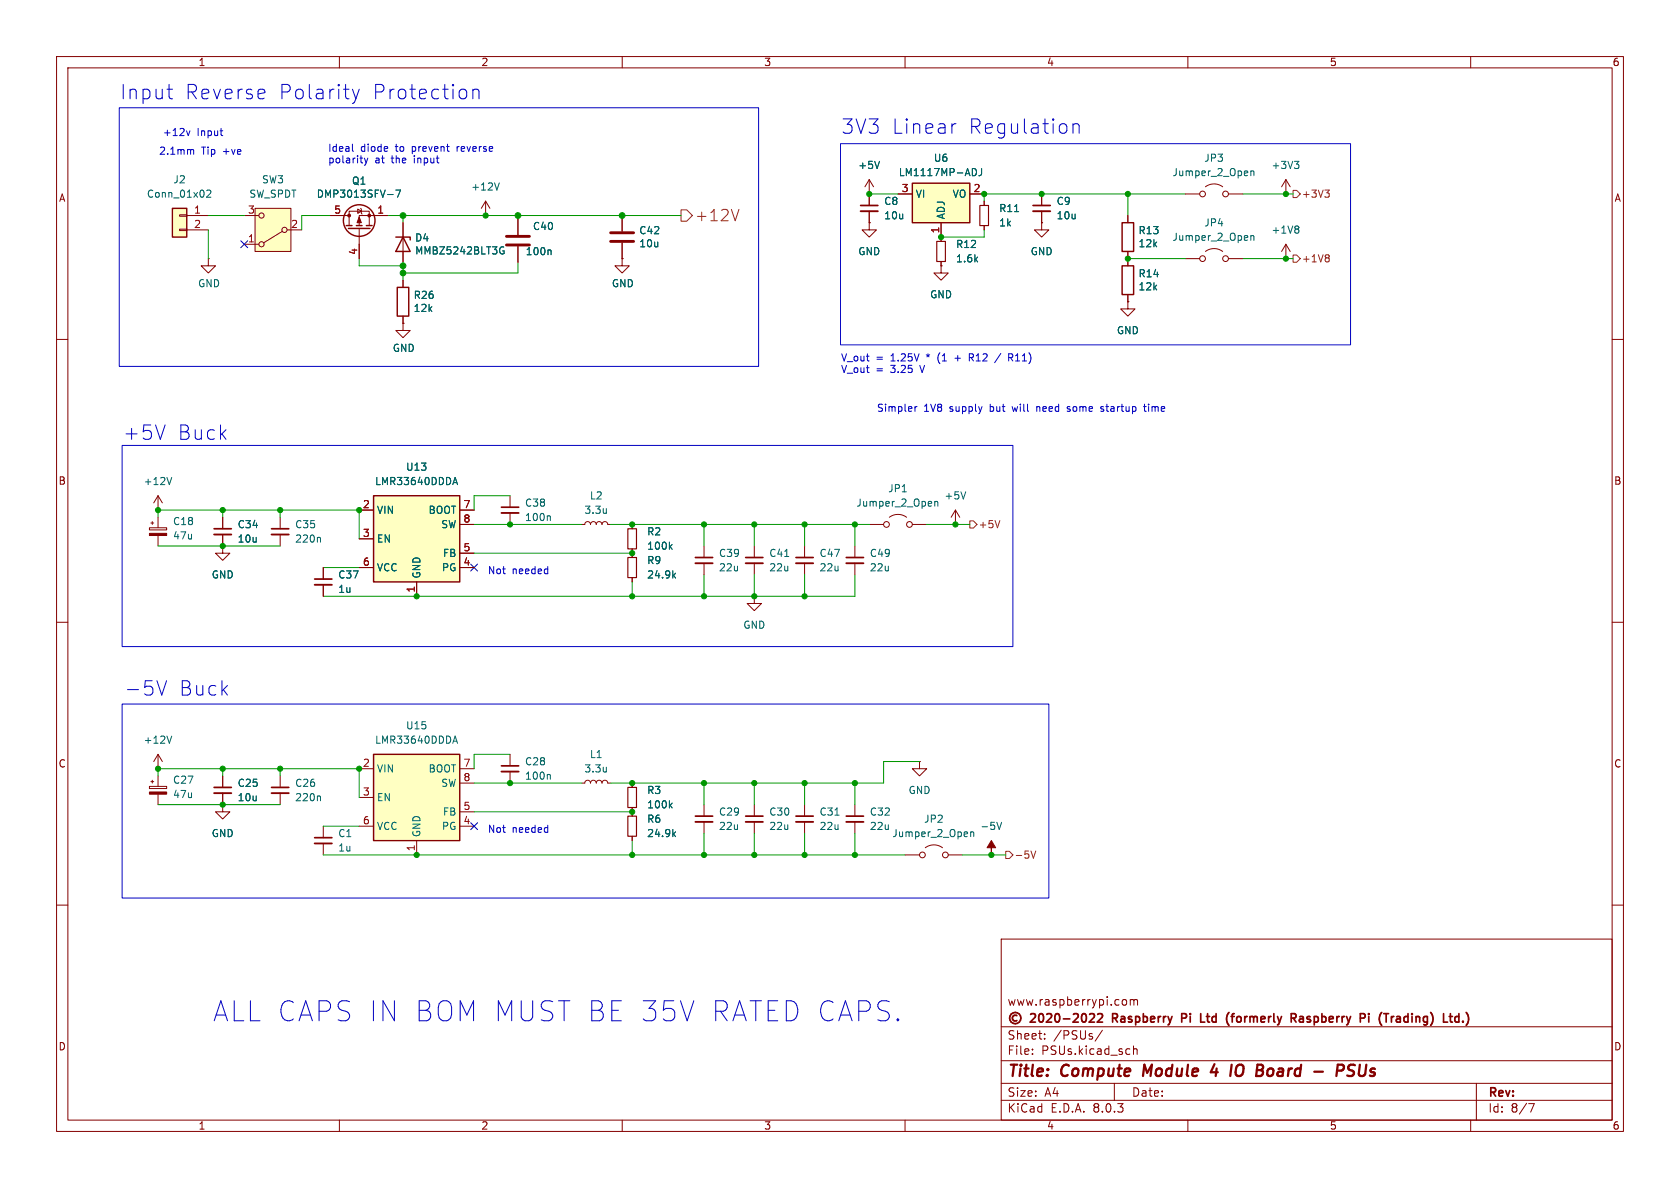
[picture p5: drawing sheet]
<svg xmlns="http://www.w3.org/2000/svg" width="297mm" height="210mm" viewBox="0 0 297 210" stroke-linecap="round" stroke-linejoin="round" font-family="sans-serif">
<g fill="none" stroke="#840000" stroke-width=".18">
<path d="M10 10h277v190h-277zM12 12h273v186h-273zM60 10v2M110 10v2M160 10v2M210 10v2M260 10v2M58.4 38.1h3.3M61.7 39.9v-2.6h3.6v2.6M63.2 37l.7 .3-.7 .4zM63.8 36.8l.1 .2v.7l.1 .1M68.6 38.1h-5.1v1.8"/>
<path d="M71.2 39.4v7.6M199.4 38.1v1.3M209.5 34.3h2.6M213.1 33a2.54 2.54 0 0 1 3.1 0M217.2 34.3h2.5M227.3 34.3h.1M227.3 31.8l-.7 1.2M227.3 31.8v2.5M227.3 31.8l.8 1.2M10 60h2M63.5 40.4v5.3M71.2 57.2v1.2h1.3l-1.3 1.3-1.2-1.3h1.2"/>
<path d="M71.2 57.2h.1M166.4 41.9v.8M166.4 46.2v.8M199.4 53.3v1.3h1.3l-1.3 1.3-1.3-1.3h1.3M199.4 53.3h.1M199.4 44.5v2.5M199.4 52.1v1.2M285 60h2M133.3 96.5v2.1M133.3 99.6v2M142.2 96.5v2.1M142.2 99.6v2"/>
<path d="M151.1 96.5v2.1M151.1 99.6v2M153.7 92.7h2.5M157.2 91.4a2.54 2.54 0 0 1 3.1 0M161.3 92.7h2.5M168.9 92.7h.1M168.9 90.2l-.8 1.2M168.9 90.2v2.5M168.9 90.2l.8 1.2M10 110h2M133.3 105.4v1.3h1.3l-1.3 1.3-1.2-1.3h1.2M133.3 105.4h.1"/>
<path d="M285 110h2M90.2 133.4v2M90.2 136.4v2M102.9 138.4h.5l.1-.3 .4-.2 .3 .2 .2 .3 .1-.3 .4-.2 .4 .2 .1 .3 .2-.3 .3-.2 .4 .2 .1 .3 .2-.3 .3-.2 .4 .2 .1 .3h.5M162.6 134.6v1.3h1.2l-1.2 1.3-1.3-1.3h1.3M162.6 134.6h.1M10 160h2M133.3 142.2v2.1M133.3 145.3v2M142.2 142.2v2.1M142.2 145.3v2M151.1 142.2v2.1"/>
<path d="M151.1 145.3v2M160 151.1h2.6M163.6 149.9a2.54 2.54 0 0 1 3 0M167.6 151.1h2.6M175.3 151.1h.1M285 160h2M177 166h108v32h-108zM198.7 176.7l.3 .1 .2 .2-.1 .6-.4 .1M199.8 176.8l.4-.1 .3 .2M199.8 176.7v1M200.5 176.9l.2-.2 .3 .1 .1 .9M200.5 176.9v.8"/>
<path d="M60 198v2M110 198v2M160 198v2M177 194.5h108M177 191.5h108M177 187.5h108M177 181.5h108M182.5 186.3v.1M182.5 185.5v.1M184.7 183.6v.1M184.7 182.8v.1M194.9 182.1l-1.3 2"/>
<path d="M197 191.5v3M200.4 184.9v1.5M200.4 185.5l.2-.1 .4 .1v.9M210 198v2M260 198v2M261 191.5v6.5M270.2 195.1h1l-.6 1.5"/>
<circle cx="212.6" cy="34.3" r=".51"/>
<circle cx="216.7" cy="34.3" r=".51"/>
<circle cx="156.7" cy="92.7" r=".51"/>
<circle cx="160.8" cy="92.7" r=".51"/>
<circle cx="163.1" cy="151.1" r=".51"/>
<circle cx="167.1" cy="151.1" r=".51"/>
</g>
<path d="M202.3 188.2l-.2 2M214.7 188.1l-.6 1.4h1.2M215.1 188.9l-.2 1.3M219.5 188.2a.77 .77 0 0 0-1 .7v1l.3 .3h.4M224.8 188.9a.62 .62 0 0 0-.7 .4v.7l.2 .2h.3M237.4 189.1a.51 .51 0 0 0-.1-.9h-.8l-.2 2M239.5 188.3a.85 .85 0 0 0-1 .1 .45 .45 0 0 0 .2 .8l.3 .1a.49 .49 0 0 1 .4 .5 .49 .49 0 0 1-.5 .4l-.7-.1M240.4 188.2l-.2 1.6 .3 .4" fill="none" stroke="#840000" stroke-width=".4"/>
<g fill="none" stroke="#840000" stroke-width=".3">
<path d="M131.8 98.6h3.1M140.7 98.6h3.1M149.6 98.6h3.1M88.6 135.4h3.1M131.8 144.3h3.1M140.7 144.3h3.1M149.6 144.3h3.1M179.1 179a1 1 0 0 0-.4 1.6 1 1 0 0 0 1.6 0 1 1 0 0 0-.5-1.6M179.8 179.5a.52 .52 0 0 0-.8 .5 .52 .52 0 0 0 .8 .4M182.2 179.3l.6-.1 .2 .1 .1 .3-1 1.1h1M183.8 179.3l.2-.1a.81 .81 0 0 1 .6 .6 .81 .81 0 0 1-.3 .8l-.2 .1a.81 .81 0 0 1-.3-1.4zM185.1 179.3l.5-.1 .2 .1 .1 .3-.9 1.1h.9"/>
<path d="M186.6 179.3l.2-.1a.81 .81 0 0 1 .6 .6 .81 .81 0 0 1-.3 .8l-.1 .1a.81 .81 0 0 1-.4-1.4zM189.8 179.3l.5-.1 .3 .1v.3l-.9 1.1h.9M191.4 179.3l.2-.1a.81 .81 0 0 1 .5 .6 .81 .81 0 0 1-.3 .8l-.1 .1a.81 .81 0 0 1-.6-.6 .81 .81 0 0 1 .3-.8zM192.6 179.3l.6-.1 .2 .1 .1 .3-.9 1.1h.9M194.1 179.3l.5-.1 .2 .1 .1 .3-.9 1.1h.9M196.7 180h.6M197.3 179.2h-.6v1.5M209.6 179.3l-.7-.1v1.5M209.6 179.9l-.7 .1M213.3 179.7h.5M213.5 179.2l.1 1.4M217.3 179h-.1"/>
<path d="M217.6 179.7h.6M218.2 179.2l-.3 .1M218.7 179.8v.7M228.6 180l.5 .7M229 179.3l.1 .2-.1 .4M229.8 179.8h.5l.1 .9M246.9 179.8h.6M257.8 179.7l.1 .1M257.9 179.2v1.5M259.2 179l.3 .4M188 180.1h1.1M212.3 180.7h.7"/>
<path d="M230.4 180l-.5 .1a.29 .29 0 0 0-.2 .3 .29 .29 0 0 0 .2 .3l.5-.1M247.6 180l-.5 .1a.29 .29 0 0 0-.3 .3 .29 .29 0 0 0 .3 .3l.5-.1M257.9 180.6l-.1 .1M258.6 180.5v.2M259.5 180.8l-.3 .5"/>
</g>
<path d="M165.6 42.7h1.5v3.5h-1.5z" fill="none" stroke="#840000" stroke-width=".2"/>
<g fill="none" stroke="#006464" stroke-width=".18">
<path d="M68.5 34.4h1M70 33.6h.8l-.5 1.3M221.1 30.2v.9M221.1 30.3l.2-.1 .3 .1 .1 .8M228.8 28.5h.8l-.4 .5M229.4 29l.2 .2v.3l-.2 .3M88.9 44.4h.2v.4l-.3 .1-.4-.2M89.1 43.7l-.3-.1-.4 .2M138.7 98.4h.7M165.3 88.6v.9M165.3 88.8l.1-.2 .3 .1 .1 .8M170.7 86.9l-.4 1.3"/>
<path d="M97.1 136.9l.2 .2v.6M107.2 135.6v.9M107.2 136.3l-.1 .1M147.6 144.1h.7M171.6 147.1v.8M171.6 147.2l.2-.1h.3v.8M176.2 145.4l.5 1.2 .4-1.2"/>
</g>
<path d="M131.8 99.6h3.1M140.7 99.6h3.1M149.6 99.6h3.1M88.6 136.4h3.1M131.8 145.3h3.1M140.7 145.3h3.1M149.6 145.3h3.1" fill="none" stroke="#840000" stroke-width=".33"/>
<g fill="none" stroke="#840000" stroke-width=".25">
<path d="M61.2 39.9h1M63 39.9h1M64.8 39.9h1M198.4 39.4h2v5.1h-2zM61.6 40.4h3.8M70 41.9h2.5v.5M71.2 41.9l1.3 2.6h-2.5zM198.4 47h2v5.1h-2z"/>
<circle cx="63.5" cy="39" r="2.79"/>
</g>
<g fill="#840000" stroke="#840000" stroke-width=".18">
<path d="M63.5 38.4l.4 1h-.8z"/>
<path d="M175.3 148.6l.7 1.3h-.7v1.2v-1.2h-.8z"/>
<circle cx="65.3" cy="38.1" r=".25"/>
<circle cx="61.7" cy="38.1" r=".25"/>
</g>
<path d="M66 133.4h15.3v15.2h-15.3z" fill="#ffffc2"/>
<path d="M70.2 50.8h2.1v5.1h-2.1zM66 133.4h15.3v15.2h-15.3z" fill="none" stroke="#840000" stroke-width=".25"/>
<g fill="none" stroke="#840000" stroke-width=".18">
<path d="M36.8 45.7v1.3h1.3l-1.3 1.3-1.2-1.3h1.2M36.8 45.7h.1M71.2 49.5v1.3M71.2 55.9v1.3M166.4 47v1.3h1.2l-1.2 1.2-1.3-1.2h1.3M166.4 47h.1M63.5 135.9h2.5M81.3 135.9h2.5M81.3 138.4h2.5M63.5 141h2.5M63.5 146.1h2.5M73.7 148.6v2.5"/>
<path d="M81.3 146.1h2.5M81.3 143.5h2.5"/>
</g>
<path d="M80.2 131h.6M80.5 130.1l.4 1.3" fill="none" stroke="#006464" stroke-width=".18"/>
<path d="M45.1 36.8h6.3v7.7h-6.3z" fill="#ffffc2"/>
<g fill="none" stroke="#840000" stroke-width=".18">
<path d="M43.2 38.1h2.5M45.1 36.8h6.3v7.7h-6.3zM85.9 38.1h.1M85.9 35.6l-.8 1.2M85.9 35.6v2.5M85.9 35.6l.7 1.2M91.6 38.7v2.8M43.2 43.2h2.5M49.9 40.9l-3.3 2M50.8 40.6h2.5M91.6 43.6v2.8M110 45.7v1.3h1.3l-1.3 1.3-1.3-1.3h1.3"/>
<path d="M110 45.7h.1M26.4 93.3h3.1v.4h-3.1zM26.7 92.5h.5M26.9 92.2v.5M27.9 90.2h.1M27.9 87.6v2.6M27.9 91.4v1.9M27.9 94.7v1.8M27.9 87.6l-.7 1.3M27.9 87.6l.8 1.3M39.4 96.5v1.3h1.2l-1.2 1.3-1.3-1.3h1.3M39.4 96.5h.1"/>
<path d="M39.4 91.4v2.1M39.4 94.5v2M49.5 91.4v2.1M49.5 94.5v2M90.2 87.6v2.1M90.2 90.7v2M111.8 92.7v.8M111.8 97v1.6M124.5 96.5v2.1M124.5 99.6v2M57.1 100.3v2.1M57.1 103.4v2"/>
<path d="M111.8 102.1v.8M26.4 139h3.1v.4h-3.1zM26.7 138.2h.5M26.9 137.9v.5M27.9 137.2v1.8M39.4 137.2v2M49.5 137.2v2M111.8 138.4v.8M27.9 140.4v1.8M39.4 142.2v1.3h1.2l-1.2 1.3-1.3-1.3h1.3M39.4 142.2h.1M39.4 140.2v2"/>
<path d="M49.5 140.2v2M57.1 146.1v2M57.1 149.1v2M111.8 142.7v1.6M111.8 147.8v.8M124.5 142.2v2.1M124.5 145.3v2"/>
<circle cx="46.2" cy="38.1" r=".46"/>
<circle cx="46.2" cy="43.2" r=".46"/>
<circle cx="50.3" cy="40.6" r=".46"/>
</g>
<g fill="none" stroke="#006464" stroke-width=".18">
<path d="M88.3 32.3l-.5 1.3M97.2 44.2l.2 .2v.6M30.4 84.4l-.5 1.3M56.5 95l.2 .2v.6M97.1 91.2l.2 .2v.6M118.5 96.6l.3 .5M118.8 96.3l-.5 .4M119.1 101.7l.3 .5M119.4 101.3l-.5 .5M56.5 140.7l.2 .2v.7M118.5 142.3l.3 .5M118.8 142l-.5 .5"/>
<path d="M119.1 147.4l.3 .5M119.4 147.1l-.5 .4"/>
</g>
<path d="M89.5 43.3h4.1M89.5 41.8h4.1" fill="none" stroke="#840000" stroke-width=".51"/>
<g fill="#840000" stroke="#840000" stroke-width=".18">
<path d="M26.4 94.3h3.1v.4h-3.1z"/>
<path d="M26.4 140h3.1v.4h-3.1z"/>
</g>
<path d="M37.8 94.5h3.1M48 94.5h3.1M88.6 90.7h3.1M122.9 99.6h3.1M55.6 103.4h3.1M37.8 140.2h3.1M48 140.2h3.1M55.6 149.1h3.1M122.9 145.3h3.1" fill="none" stroke="#840000" stroke-width=".33"/>
<path d="M37.8 93.5h3.1M48 93.5h3.1M88.6 89.7h3.1M122.9 98.6h3.1M55.6 102.4h3.1M37.8 139.2h3.1M48 139.2h3.1M55.6 148.1h3.1M122.9 144.3h3.1" fill="none" stroke="#840000" stroke-width=".3"/>
<path d="M111 98.6h1.5v3.5h-1.5zM111 93.5h1.5v3.5h-1.5zM111 139.2h1.5v3.5h-1.5zM111 144.3h1.5v3.5h-1.5z" fill="none" stroke="#840000" stroke-width=".2"/>
<path d="M66 87.6h15.3v15.3h-15.3z" fill="#ffffc2"/>
<path d="M66 87.6h15.3v15.3h-15.3z" fill="none" stroke="#840000" stroke-width=".25"/>
<g fill="none" stroke="#840000" stroke-width=".18">
<path d="M110 38.1v2.8M153.7 34.3h.1M153.7 39.4v1.2h1.2l-1.2 1.3-1.3-1.3h1.3M153.7 39.4h.1M153.7 31.8l-.8 1.2M153.7 31.8v4.5M153.7 37.3v2.1M153.7 31.8l.7 1.2M184.1 39.4v1.2h1.3l-1.3 1.3-1.2-1.3h1.2M184.1 39.4h.1M184.1 34.3v2M184.1 37.3v2.1"/>
<path d="M110 42.9v2.8M63.5 90.2h2.5M63.5 95.3h2.5M81.3 90.2h2.5M81.3 97.8h2.5M81.3 92.7h2.5M102.9 92.7h.5l.1-.3 .4-.2 .3 .2 .2 .3 .1-.3 .4-.2 .4 .2 .1 .3 .2-.3 .3-.2 .4 .2 .1 .3 .2-.3 .3-.2 .4 .2 .1 .3h.5M63.5 100.3h2.5M73.7 102.9v2.5M81.3 100.3h2.5M27.9 135.9h.1M27.9 133.4l-.7 1.2"/>
<path d="M27.9 133.4v2.5M27.9 133.4l.8 1.2"/>
</g>
<path d="M155.5 28.5l-.4 1.3M80.2 85.3h.6M80.5 84.4l.4 1.3M107.2 89.9v.8M107.2 90.6l-.1 .1M30.4 130.1l-.5 1.3" fill="none" stroke="#006464" stroke-width=".18"/>
<path d="M107.9 42.7h4.1M107.9 41.1h4.1" fill="none" stroke="#840000" stroke-width=".51"/>
<path d="M152.1 37.3h3.1M182.6 37.3h3.1" fill="none" stroke="#840000" stroke-width=".33"/>
<path d="M152.1 36.3h3.1M182.6 36.3h3.1" fill="none" stroke="#840000" stroke-width=".3"/>
<path d="M161.3 32.4h10.1v7h-10.1z" fill="#ffffc2"/>
<path d="M161.3 32.4h10.1v7h-10.1z" fill="none" stroke="#840000" stroke-width=".25"/>
<g fill="none" stroke="#840000" stroke-width=".18">
<path d="M158.7 34.3h2.6M166.4 39.4v2.5M171.4 34.3h2.6M174 35.6v.7M174 39.9v.7M209.5 45.7h2.6M213.1 44.5a2.54 2.54 0 0 1 3.1 0M217.2 45.7h2.5M227.3 45.7h.1M227.3 43.2l-.7 1.3M227.3 43.2v2.5M227.3 43.2l.8 1.3"/>
<circle cx="212.6" cy="45.7" r=".51"/>
<circle cx="216.7" cy="45.7" r=".51"/>
</g>
<path d="M172.2 29.8a.68 .68 0 0 1 .4 .6 .68 .68 0 0 1-.4 .7M173.5 29.8v.9a.41 .41 0 0 1-.4 .4M179.4 37.4h.7M229.4 39.9l.2 .3-.2 .3 .2 .2v.3l-.2 .2M221.1 41.6v.9M221.1 41.8l.2-.2 .3 .1 .1 .8" fill="none" stroke="#006464" stroke-width=".18"/>
<path d="M173.2 36.3h1.6v3.6h-1.6z" fill="none" stroke="#840000" stroke-width=".2"/>
<path d="M30.5 36.8h2.5v5.1h-2.5z" fill="#ffffc2"/>
<g fill="none" stroke="#840000" stroke-width=".18">
<path d="M31.7 38h1.3v.2h-1.3zM33 38.1h3.8M58.4 38.1h2.6M66 38.1h2.6M71.2 39.4v2.5M91.6 38.7v2.8M110 38.1v2.8M153.7 34.3h.1M153.7 39.4h.1M153.7 34.3v2M153.7 37.3v2.1M158.7 34.3h2.6"/>
<path d="M166.4 39.4v3.3M171.4 34.3h2.6M174 35.6v.7M174 39.9v.7M184.1 39.4h.1M184.1 34.3v2M184.1 37.3v2.1M199.4 38.1v1.3M31.7 40.5h1.3v.3h-1.3zM33 40.6h3.8M63.5 43.2v2.5M71.2 57.2h.1"/>
<path d="M71.2 44.5v2.5M71.2 49.5v1.3M71.2 55.9v1.3M91.6 43.6v2.8M110 45.7h.1M110 42.9v2.8M166.4 47h.1M166.4 46.2v.8M199.4 53.3h.1M199.4 44.5v2.5M199.4 52.1v1.2M39.4 96.5h.1"/>
<path d="M39.4 91.4v2.1M39.4 94.5v2M63.5 90.2h2.5M63.5 95.3h2.5M81.3 90.2h2.5M81.3 97.8h2.5M81.3 92.7h2.5M111.8 92.7v.8M111.8 97v1.6M57.1 100.3v2.1M57.1 103.4v2M63.5 100.3h2.5"/>
<path d="M73.7 102.9v2.5M81.3 100.3h2.5M111.8 102.1v.8M39.4 137.2v2M111.8 138.4v.8M39.4 142.2h.1M39.4 140.2v2M111.8 142.7v1.6M111.8 147.8v.8"/>
</g>
<path d="M30.5 36.8h2.5v5.1h-2.5z" fill="none" stroke="#840000" stroke-width=".25"/>
<g fill="none" stroke="#006464" stroke-width=".18">
<path d="M36.6 33.7l.4-.1 .3 .4-.8 .9h.8M68.5 34.4h1M70 33.6h.8l-.5 1.3M155.5 28.5l-.4 1.3M172.2 29.8a.68 .68 0 0 1 .4 .6 .68 .68 0 0 1-.4 .7M173.5 29.8v.9a.41 .41 0 0 1-.4 .4M179.4 37.4h.7M88.9 44.4h.2v.4l-.3 .1-.4-.2M89.1 43.7l-.3-.1-.4 .2M97.2 44.2l.2 .2v.6M80.2 85.3h.6M80.5 84.4l.4 1.3"/>
<path d="M118.5 96.6l.3 .5M118.8 96.3l-.5 .4M119.1 101.7l.3 .5M119.4 101.3l-.5 .5M118.5 142.3l.3 .5M118.8 142l-.5 .5M119.1 147.4l.3 .5M119.4 147.1l-.5 .4"/>
</g>
<path d="M120.4 37.1h1l1 1-1 1h-1zM130.6 37l-.6 2M228.6 33.7h.6l.7 .6-.7 .6h-.6zM234.2 33.6h.8l-.4 .5M234.8 34.1l.2 .2v.3l-.2 .3M228.6 45.1h.6l.7 .6-.7 .7h-.6zM234.8 45l.2 .3-.2 .3 .2 .2v.3l-.2 .2M171.4 92.1h.7l.6 .6-.6 .6h-.7zM176.8 92l-.5 1.3M177.8 150.5h.6l.7 .6-.7 .7h-.6zM182.3 150.4l.4 1.3 .4-1.3" fill="none" stroke="#725600" stroke-width=".18"/>
<g fill="none" stroke="#0000c2" stroke-width=".18">
<path d="M21.1 19.1h113v45.7h-113zM29.5 15.8h1M30 17.3l.5 .2M46.7 15.9l.1 .5-1.2 .2M62.3 15.8l.6 1.7M62.9 17.5l-.2 .6-.4 .2M63.5 15.8l-.6 1.7M82.4 16l.1 .3v.7l-.1 .2M83.6 16a.63 .63 0 0 1 1.1 .1v1.4M83.6 15.8v1.7M33 23.1l.3 .9 .3-.9M33.9 26.4l.3 .2v.7"/>
<path d="M38.9 23.1h.5M39.3 24h.1M62.3 25.5v1.1l.2 .2M64.4 27.9l.3 .9M64.7 28.8l-.3 .4M65 27.9l-.3 .9M148.6 25.4h90.2v35.6h-90.2zM169 21.9l-.5 .1M189.7 22.1a.63 .63 0 0 1 1.1 .1v1.4M189.7 21.9v1.7M21.6 78.7h157.5v35.6h-157.5zM29.2 75.1l-.9 2.6"/>
<path d="M161.8 71.9v.8M162.1 71.9l-.3 .2M168.8 63.3h1M171.4 63.2h.5M171.7 63.2l.4 .6M171.9 62.5h-.5v1.3M176.9 62.5l-1.1 1.6M178.3 63.2l.6-.1 .1-.1v-.3l-.7-.2v1.3M178.6 63.2l.4 .6M183.3 71.9v.8M183.5 71.9l-.2 .1M188.7 72.7h.3"/>
<path d="M189 71.9l-.3 .2v.1l.3 .1M195.1 71.9h-.3l-.2 .2 .5 .4M195.1 72.5l-.1 .2h-.4M202.2 71.9h.4M202.3 71.4v1.1l.3 .2M21.6 124.5h163.8v34.3h-163.8zM27.8 120.3l.8 2.6 .8-2.6M122.7 176.9l-1.2 3.5M158.7 180.1l.2 .2-.2 .1M158.7 180.1l-.1 .2 .1 .1M158.7 180.1v.3"/>
</g>
<g fill="none" stroke="#009600" stroke-width=".18">
<path d="M36.8 38.1h6.4M58.4 38.1h-5.1v2.5M68.6 38.1h51.8M71.2 38.1v1.3M91.6 38.1v.6M153.7 34.3h5M199.4 34.3v3.8M209.5 34.3h-35.5v1.3M219.7 34.3h8.9M36.8 40.6v5.1M63.5 45.7v1.3h7.7v2.5M91.6 46.4v1.9h-20.4"/>
<path d="M174 40.6v1.3h-7.6M199.4 45.7h10.1M219.7 45.7h8.9M27.9 91.4v-1.2h35.6v5.1M27.9 96.5h21.6M39.4 90.2v1.2M49.5 90.2v1.2M83.8 92.7h19.1M83.8 97.8h28M90.2 87.6h-6.4v2.6M107.9 92.7h45.8M124.5 92.7v3.8"/>
<path d="M133.3 92.7v3.8M142.2 92.7v3.8M151.1 92.7v3.8M163.8 92.7h7.6M57.1 100.3h6.4M111.8 102.9v2.5M124.5 101.6v3.8M133.3 101.6v3.8M142.2 101.6v3.8M151.1 101.6v3.8h-94M27.9 137.2v-1.3h35.6v5.1M39.4 135.9v1.3"/>
<path d="M49.5 135.9v1.3M83.8 138.4h19.1M90.2 133.4h-6.4v2.5M124.5 138.4v3.8M133.3 138.4v3.8M142.2 138.4v3.8M151.1 138.4v3.8M162.6 134.6h-6.4v3.8h-48.3M27.9 142.2h21.6M57.1 151.1h102.9M57.1 146.1h6.4M83.8 143.5h28"/>
<path d="M111.8 148.6v2.5M124.5 147.3v3.8M133.3 147.3v3.8M142.2 147.3v3.8M151.1 147.3v3.8M170.2 151.1h7.6"/>
</g>
<path d="M42.6 42.6l1.2 1.2M43.8 42.6l-1.2 1.2M83.2 99.7l1.2 1.2M84.4 99.7l-1.2 1.2M83.2 145.4l1.2 1.3M84.4 145.4l-1.2 1.3" fill="none" stroke="#000084" stroke-width=".18"/>
<g fill="#009600" stroke="#009600" stroke-width=".18">
<circle cx="151.1" cy="92.7" r=".46"/>
<circle cx="151.1" cy="138.4" r=".46"/>
<circle cx="166.4" cy="41.9" r=".46"/>
<circle cx="153.7" cy="34.3" r=".46"/>
<circle cx="168.9" cy="92.7" r=".46"/>
<circle cx="175.3" cy="151.1" r=".46"/>
<circle cx="71.2" cy="47" r=".51"/>
<circle cx="71.2" cy="38.1" r=".51"/>
<circle cx="85.9" cy="38.1" r=".46"/>
<circle cx="71.2" cy="48.3" r=".51"/>
<circle cx="142.2" cy="105.4" r=".46"/>
<circle cx="133.3" cy="105.4" r=".46"/>
<circle cx="133.3" cy="92.7" r=".46"/>
<circle cx="142.2" cy="151.1" r=".46"/>
<circle cx="91.6" cy="38.1" r=".51"/>
<circle cx="110" cy="38.1" r=".51"/>
<circle cx="142.2" cy="138.4" r=".46"/>
<circle cx="151.1" cy="151.1" r=".46"/>
<circle cx="142.2" cy="92.7" r=".46"/>
<circle cx="124.5" cy="138.4" r=".46"/>
<circle cx="111.8" cy="143.5" r=".46"/>
<circle cx="124.5" cy="151.1" r=".46"/>
<circle cx="227.3" cy="34.3" r=".46"/>
<circle cx="227.3" cy="45.7" r=".46"/>
<circle cx="184.1" cy="34.3" r=".46"/>
<circle cx="174" cy="34.3" r=".46"/>
<circle cx="199.4" cy="34.3" r=".46"/>
<circle cx="199.4" cy="45.7" r=".46"/>
<circle cx="73.7" cy="151.1" r=".46"/>
<circle cx="63.5" cy="135.9" r=".46"/>
<circle cx="111.8" cy="138.4" r=".46"/>
<circle cx="111.8" cy="151.1" r=".46"/>
<circle cx="124.5" cy="105.4" r=".46"/>
<circle cx="124.5" cy="92.7" r=".46"/>
<circle cx="90.2" cy="138.4" r=".46"/>
<circle cx="63.5" cy="90.2" r=".46"/>
<circle cx="73.7" cy="105.4" r=".46"/>
<circle cx="49.5" cy="135.9" r=".46"/>
<circle cx="27.9" cy="90.2" r=".46"/>
<circle cx="39.4" cy="90.2" r=".46"/>
<circle cx="49.5" cy="90.2" r=".46"/>
<circle cx="39.4" cy="96.5" r=".46"/>
<circle cx="39.4" cy="135.9" r=".46"/>
<circle cx="39.4" cy="142.2" r=".46"/>
<circle cx="27.9" cy="135.9" r=".46"/>
<circle cx="133.3" cy="151.1" r=".46"/>
<circle cx="133.3" cy="138.4" r=".46"/>
<circle cx="111.8" cy="92.7" r=".46"/>
<circle cx="90.2" cy="92.7" r=".46"/>
<circle cx="111.8" cy="97.8" r=".46"/>
<circle cx="111.8" cy="105.4" r=".46"/>
</g>
<g font-size="4.9" fill="#0000c2">
<text x="37.7" y="180.8">ALL CAPS IN BOM MUST BE 35V</text>
<text x="124.1" y="180.8">RATED CAPS.</text>
</g>
<g font-size="3.5" fill="#0000c2">
<text x="21.1" y="17.8">Input</text>
<text x="32.5" y="17.8">Reverse</text>
<text x="49" y="17.8">Polarity</text>
<text x="65.6" y="17.8">Protection</text>
<text x="148.6" y="23.9">3V3</text>
<text x="157.5" y="23.9">Linear</text>
<text x="171" y="23.9">Regulation</text>
<text x="21.6" y="78">+5V</text>
<text x="31.2" y="78">Buck</text>
<text x="21.8" y="123.2">-5V</text>
<text x="31.5" y="123.2">Buck</text>
</g>
<text font-size="2.8" fill="#725600" x="122.7" y="39.3">+12V</text>
<g font-size="2.8" fill="#840000">
<text x="178" y="190.9">Title:</text>
<text x="187.7" y="190.9">Compute</text>
<text x="202.9" y="190.9">Module</text>
<text x="215.7" y="190.9">4</text>
<text x="220" y="190.9">IO</text>
<text x="225.3" y="190.9">Board</text>
<text x="236.3" y="190.9">-</text>
<text x="241.1" y="190.9">PSUs</text>
</g>
<g font-size="2.1" fill="#840000">
<text x="178" y="178">www.raspberrypi.com</text>
<text x="178" y="184">Sheet:</text>
<text x="186.2" y="184">/PSUs/</text>
<text x="197.3" y="181.2">Raspberry</text>
<text x="210.2" y="181.2">Pi</text>
<text x="214.1" y="181.2">Ltd</text>
<text x="219.3" y="181.2">(formerly</text>
<text x="231.3" y="181.2">Raspberry</text>
<text x="244.1" y="181.2">Pi</text>
<text x="248.1" y="181.2">(Trading)</text>
<text x="260" y="181.2">Ltd.)</text>
<text x="178" y="186.7">File:</text>
<text x="184.1" y="186.7">PSUs.kicad_sch</text>
<text x="178" y="196.9">KiCad</text>
<text x="178" y="194.1">Size:</text>
<text x="184.7" y="194.1">A4</text>
<text x="185.7" y="196.9">E.D.A.</text>
<text x="193.3" y="196.9">8.0.3</text>
<text x="200" y="194.1">Date:</text>
<text x="263" y="194.3">Rev:</text>
<text x="263" y="196.9">Id:</text>
<text x="267.1" y="196.9">8/7</text>
</g>
<g font-size="1.8" fill="#840000">
<text x="35" y="11.9">1</text>
<text x="85" y="11.9">2</text>
<text x="135" y="11.9">3</text>
<text x="185" y="11.9">4</text>
<text x="235" y="11.9">5</text>
<text x="285" y="11.9">6</text>
<text x="10.3" y="35.9">A</text>
<text x="285.3" y="35.9">A</text>
<text x="10.3" y="85.9">B</text>
<text x="285.3" y="85.9">B</text>
<text x="10.3" y="135.9">C</text>
<text x="285.3" y="135.9">C</text>
<text x="10.3" y="185.9">D</text>
<text x="285.3" y="185.9">D</text>
<text x="35" y="199.9">1</text>
<text x="85" y="199.9">2</text>
<text x="135" y="199.9">3</text>
<text x="185" y="199.9">4</text>
<text x="235" y="199.9">5</text>
<text x="285" y="199.9">6</text>
</g>
<g font-size="1.8" fill="#0000c2">
<text x="28" y="27.4">2.1mm</text>
<text x="28.7" y="24.1">+12v</text>
<text x="34.8" y="24.1">Input</text>
<text x="35.6" y="27.4">Tip</text>
<text x="39.5" y="27.4">+ve</text>
<text x="57.9" y="26.9">Ideal</text>
<text x="57.9" y="29">polarity</text>
<text x="63.7" y="26.9">diode</text>
<text x="66.3" y="29">at</text>
<text x="69.3" y="29">the</text>
<text x="70.1" y="26.9">to</text>
<text x="73.1" y="26.9">prevent</text>
<text x="73.5" y="29">input</text>
<text x="81.2" y="26.9">reverse</text>
<text x="148.6" y="64.2">V_out</text>
<text x="154.8" y="64.2">=</text>
<text x="157.6" y="64.2">1.25V</text>
<text x="164.1" y="64.2">*</text>
<text x="166.2" y="64.2">(1</text>
<text x="169.4" y="64.2">+</text>
<text x="172.2" y="64.2">R12</text>
<text x="179.5" y="64.2">R11)</text>
<text x="148.6" y="66.3">V_out</text>
<text x="154.8" y="66.3">=</text>
<text x="157.6" y="66.3">3.25</text>
<text x="163" y="66.3">V</text>
<text x="154.9" y="73">Simpler</text>
<text x="163.3" y="73">1V8</text>
<text x="168" y="73">supply</text>
<text x="175.3" y="73">but</text>
<text x="179.5" y="73">will</text>
<text x="183.9" y="73">need</text>
<text x="189.5" y="73">some</text>
<text x="195.7" y="73">startup</text>
<text x="203.6" y="73">time</text>
<text x="86.1" y="101.7">Not</text>
<text x="90.5" y="101.7">needed</text>
<text x="86.1" y="147.4">Not</text>
<text x="90.5" y="147.4">needed</text>
</g>
<g font-size="1.8" fill="#006464">
<text x="165" y="28.8">U6</text>
<text x="212.8" y="28.8">JP3</text>
<text x="25.9" y="35.2">Conn_01x02</text>
<text x="30.6" y="32.6">J2</text>
<text x="44" y="35.2">SW_SPDT</text>
<text x="46.2" y="32.6">SW3</text>
<text x="55.9" y="35.2">DMP3013SFV-7</text>
<text x="62.1" y="32.8">Q1</text>
<text x="83.2" y="33.9">+12V</text>
<text x="151.6" y="30.1">+5V</text>
<text x="158.8" y="31.3">LM1117MP-ADJ</text>
<text x="161.8" y="35.2">VI</text>
<text x="168.3" y="35.2">VO</text>
<text x="207.2" y="31.3">Jumper_2_Open</text>
<text x="224.7" y="30.1">+3V3</text>
<text x="94.1" y="40.9">C40</text>
<text x="112.9" y="41.6">C42</text>
<text x="156.2" y="36.4">C8</text>
<text x="156.2" y="39">10u</text>
<text x="167.2" y="38.9" transform="rotate(-90 167.2 38.9)">ADJ</text>
<text x="176.5" y="37.7">R11</text>
<text x="176.5" y="40.2">1k</text>
<text x="186.7" y="36.4">C9</text>
<text x="186.7" y="39">10u</text>
<text x="201.2" y="41.6">R13</text>
<text x="212.8" y="40.2">JP4</text>
<text x="224.7" y="41.5">+1V8</text>
<text x="73.3" y="42.9">D4</text>
<text x="73.3" y="45.2">MMBZ5242BLT3G</text>
<text x="92.8" y="45.3">100n</text>
<text x="112.9" y="43.9">10u</text>
<text x="151.6" y="45.3">GND</text>
<text x="168.9" y="46.6">1.6k</text>
<text x="168.9" y="44">R12</text>
<text x="182.1" y="45.3">GND</text>
<text x="201.2" y="43.9">12k</text>
<text x="207.2" y="42.8">Jumper_2_Open</text>
<text x="34.9" y="51">GND</text>
<text x="73" y="53">R26</text>
<text x="108.1" y="51">GND</text>
<text x="164.3" y="52.9">GND</text>
<text x="201.2" y="51.5">12k</text>
<text x="201.2" y="49.2">R14</text>
<text x="73" y="55.3">12k</text>
<text x="197.4" y="59.3">GND</text>
<text x="69.3" y="62.4">GND</text>
<text x="71.7" y="83.4">U13</text>
<text x="25.3" y="86">+12V</text>
<text x="66.2" y="86">LMR33640DDDA</text>
<text x="92.7" y="89.8">C38</text>
<text x="104.2" y="88.5">L2</text>
<text x="151.3" y="89.8">Jumper_2_Open</text>
<text x="156.9" y="87.2">JP1</text>
<text x="166.9" y="88.5">+5V</text>
<text x="30.5" y="93">C18</text>
<text x="30.5" y="95.6">47u</text>
<text x="41.9" y="93.6">C34</text>
<text x="52.1" y="93.6">C35</text>
<text x="66.5" y="91">VIN</text>
<text x="75.7" y="91">BOOT</text>
<text x="77.9" y="93.6">SW</text>
<text x="92.7" y="92.3">100n</text>
<text x="103.2" y="91">3.3u</text>
<text x="114.3" y="94.8">R2</text>
<text x="41.9" y="96.1">10u</text>
<text x="52.1" y="96.1">220n</text>
<text x="66.5" y="96.1">EN</text>
<text x="66.5" y="101.2">VCC</text>
<text x="78" y="101.2">PG</text>
<text x="78.2" y="98.7">FB</text>
<text x="114.3" y="99.9">R9</text>
<text x="114.3" y="97.4">100k</text>
<text x="127" y="98.7">C39</text>
<text x="127" y="101.2">22u</text>
<text x="135.9" y="98.7">C41</text>
<text x="135.9" y="101.2">22u</text>
<text x="144.8" y="98.7">C47</text>
<text x="144.8" y="101.2">22u</text>
<text x="153.7" y="98.7">C49</text>
<text x="153.7" y="101.2">22u</text>
<text x="37.3" y="102.5">GND</text>
<text x="59.7" y="105">1u</text>
<text x="59.7" y="102.5">C37</text>
<text x="74.5" y="102.4" transform="rotate(-90 74.5 102.4)">GND</text>
<text x="114.3" y="102.5">24.9k</text>
<text x="131.3" y="111.4">GND</text>
<text x="25.3" y="131.7">+12V</text>
<text x="66.2" y="131.7">LMR33640DDDA</text>
<text x="71.7" y="129.1">U15</text>
<text x="66.5" y="136.8">VIN</text>
<text x="75.7" y="136.8">BOOT</text>
<text x="92.7" y="135.5">C28</text>
<text x="103.2" y="136.8">3.3u</text>
<text x="104.2" y="134.2">L1</text>
<text x="30.5" y="138.7">C27</text>
<text x="30.5" y="141.3">47u</text>
<text x="41.9" y="139.3">C25</text>
<text x="41.9" y="141.8">10u</text>
<text x="52.1" y="141.8">220n</text>
<text x="52.1" y="139.3">C26</text>
<text x="66.5" y="141.8">EN</text>
<text x="77.9" y="139.3">SW</text>
<text x="92.7" y="138">100n</text>
<text x="114.3" y="140.6">R3</text>
<text x="114.3" y="143.1">100k</text>
<text x="160.5" y="140.6">GND</text>
<text x="37.3" y="148.2">GND</text>
<text x="59.7" y="148.2">C1</text>
<text x="66.5" y="146.9">VCC</text>
<text x="74.5" y="148.1" transform="rotate(-90 74.5 148.1)">GND</text>
<text x="78" y="146.9">PG</text>
<text x="78.2" y="144.4">FB</text>
<text x="114.3" y="145.6">R6</text>
<text x="114.3" y="148.2">24.9k</text>
<text x="127" y="144.4">C29</text>
<text x="127" y="146.9">22u</text>
<text x="135.9" y="144.4">C30</text>
<text x="135.9" y="146.9">22u</text>
<text x="144.8" y="144.4">C31</text>
<text x="144.8" y="146.9">22u</text>
<text x="153.7" y="144.4">C32</text>
<text x="153.7" y="146.9">22u</text>
<text x="157.7" y="148.2">Jumper_2_Open</text>
<text x="163.3" y="145.6">JP2</text>
<text x="173.2" y="146.9">-5V</text>
<text x="59.7" y="150.7">1u</text>
</g>
<g font-size="1.8" fill="#a90000">
<text x="159.3" y="34">3</text>
<text x="172" y="34">2</text>
<text x="34.2" y="37.8">1</text>
<text x="34.2" y="40.4">2</text>
<text x="43.7" y="37.8">3</text>
<text x="51.4" y="40.4">2</text>
<text x="59" y="37.8">5</text>
<text x="66.6" y="37.8">1</text>
<text x="166.1" y="41.3" transform="rotate(-90 166.1 41.3)">1</text>
<text x="43.7" y="42.9">1</text>
<text x="63.2" y="45.2" transform="rotate(-90 63.2 45.2)">4</text>
<text x="64.1" y="89.9">2</text>
<text x="81.8" y="89.9">7</text>
<text x="64.1" y="95">3</text>
<text x="81.8" y="92.5">8</text>
<text x="64.1" y="100.1">6</text>
<text x="81.8" y="100.1">4</text>
<text x="81.8" y="97.5">5</text>
<text x="73.4" y="104.8" transform="rotate(-90 73.4 104.8)">1</text>
<text x="64.1" y="135.6">2</text>
<text x="81.8" y="135.6">7</text>
<text x="64.1" y="140.7">3</text>
<text x="81.8" y="143.3">5</text>
<text x="81.8" y="138.2">8</text>
<text x="64.1" y="145.8">6</text>
<text x="81.8" y="145.8">4</text>
<text x="73.4" y="150.6" transform="rotate(-90 73.4 150.6)">1</text>
</g>
<g font-size="1.8" fill="#725600">
<text x="230.1" y="35.2">+3V3</text>
<text x="230.1" y="46.6">+1V8</text>
<text x="172.9" y="93.6">+5V</text>
<text x="179.3" y="152">-5V</text>
</g>
</svg>
